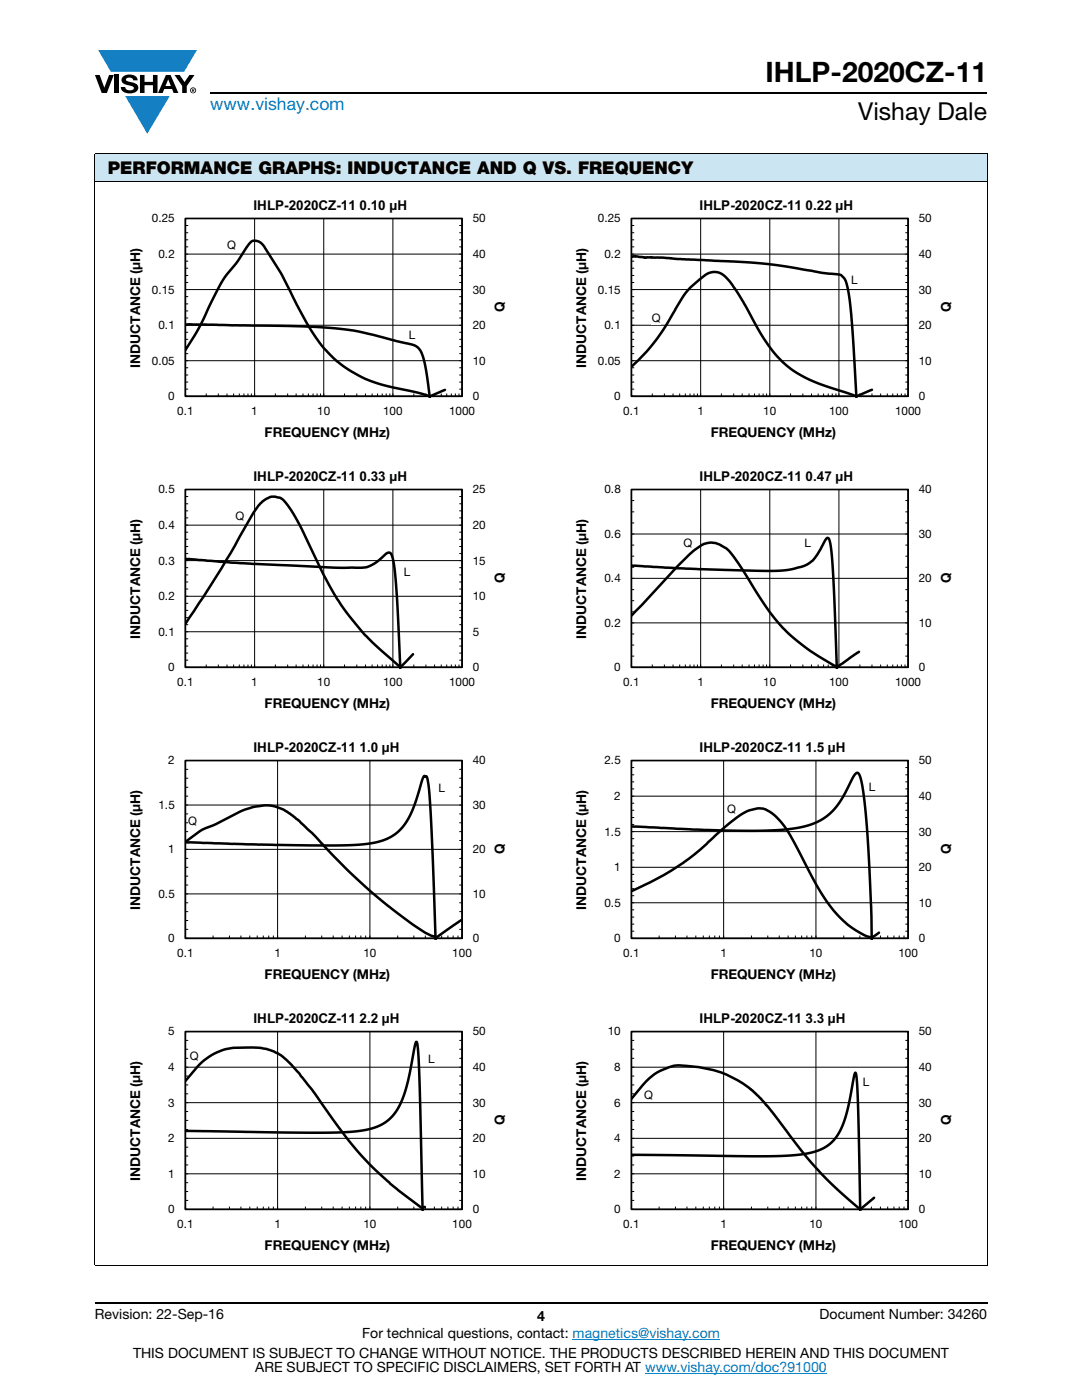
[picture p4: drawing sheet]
<svg xmlns="http://www.w3.org/2000/svg" width="216mm" height="279mm" viewBox="0 0 216 279" stroke-linecap="round" stroke-linejoin="round" font-family="sans-serif">
<g fill="#147fc3">
<path d="M19.6 10h19.7l-2.6 4.3h-1.1h-13.5z"/>
<path d="M25 19.2h8.9l-4.5 7.5z"/>
</g>
<g fill="#000">
<path d="M18.9 15h1l.9 2.5 1-2.5h.9l-1.4 3.6h-1zM22.9 15h.9v3.6h-.9zM24.6 15.3a2.1 2.1 0 0 1 2.8 .3l.1 .4h-.9a.79 .79 0 0 0-.7-.5 .79 .79 0 0 0-.8 .4l.3 .3 1 .2a1.08 1.08 0 0 1 1.2 1 1.08 1.08 0 0 1-1.1 1.2 1.73 1.73 0 0 1-2.4-1.2h.9a.96 .96 0 0 0 .8 .6 .96 .96 0 0 0 .9-.4 1.31 1.31 0 0 0-1.2-.6 1.03 1.03 0 0 1-1.1-.6 1.03 1.03 0 0 1 .2-1.1zM27.9 15h.9v1.3h1.7v-1.3h.9v3.6h-.9v-1.6h-1.7v1.6h-.9zM34.8 15h1.1l.9 1.4 1-1.4h1l-1.5 2.2v1.4h-.9v-1.4z"/>
<path d="M33.6 15.9l.5 1.3h-1.1zM33.1 15l-1.6 3.6h1l.3-.8h1.5l.3 .8h1l-1.6-3.6z"/>
<path d="M38.4 17.8h.2v.2h-.2zM38.3 17.7v.7h.1v-.3l.4 .3-.2-.3 .2-.2-.1-.2z"/>
<path d="M38.1 18a.46 .46 0 0 1 .9 0 .46 .46 0 0 1-.9 0zM37.9 18a.6 .6 0 0 0 1.2 0 .6 .6 0 0 0-1.2 0z"/>
</g>
<path d="M42 18.6h155M18.9 260h178.1" fill="none" stroke="#000" stroke-width=".36"/>
<path d="M114.3 267.3h29.3M128.7 274h36.3" fill="none" stroke="#007ec4" stroke-width=".2"/>
<path d="M18.9 30.7h178.1v5.5h-178.1z" fill="#cce5f3"/>
<path d="M18.9 30.7h178.1M18.9 36.2h178.1M18.9 30.8v221.7M197 30.8v221.7M18.9 252.6h178.1" fill="none" stroke="#000" stroke-width=".2"/>
<path d="M25.7 39.6h75.6v48.1h-75.6z" fill="#fff"/>
<g fill="none" stroke="#000" stroke-width=".2">
<path d="M37 43.6h55.2v35.5h-55.2zM37 59.2h.6M37 56.4h.6M37 55h.6M37 53.5h.6M37 52.1h.6M37 49.3h.6M37 47.9h.6M37 46.4h.6M37 45h.6M50.8 43.6v35.5M64.6 43.6v35.5"/>
<path d="M78.4 43.6v35.5M91.6 59.2h.6M91.6 56.4h.6M91.6 55h.6M91.6 53.5h.6M91.6 52.1h.6M91.6 49.3h.6M91.6 47.9h.6M91.6 46.4h.6M91.6 45h.6M92.2 57.8h-55.2M92.2 50.7h-55.2"/>
<path d="M37 72h55.2M37 77.7h.6M37 76.3h.6M37 74.8h.6M37 73.4h.6M37 70.6h.6M37 69.2h.6M37 67.7h.6M37 66.3h.6M37 63.5h.6M37 62.1h.6M37 60.6h.6"/>
<path d="M41.2 78.5v.6M43.6 78.5v.6M45.3 78.5v.6M46.6 78.5v.6M47.7 78.5v.6M48.7 78.5v.6M49.5 78.5v.6M50.2 78.5v.6M54.9 78.5v.6M57.4 78.5v.6M59.1 78.5v.6M60.5 78.5v.6"/>
<path d="M61.5 78.5v.6M62.5 78.5v.6M63.3 78.5v.6M64 78.5v.6M68.7 78.5v.6M71.2 78.5v.6M72.9 78.5v.6M74.3 78.5v.6M75.3 78.5v.6M76.3 78.5v.6M77.1 78.5v.6M77.8 78.5v.6"/>
<path d="M82.6 78.5v.6M85 78.5v.6M86.7 78.5v.6M88 78.5v.6M89.1 78.5v.6M90.1 78.5v.6M90.9 78.5v.6M91.6 78.5v.6M91.6 77.7h.6M91.6 76.3h.6M91.6 74.8h.6M91.6 73.4h.6"/>
<path d="M91.6 70.6h.6M91.6 69.2h.6M91.6 67.7h.6M91.6 66.3h.6M91.6 63.5h.6M91.6 62.1h.6M91.6 60.6h.6M92.2 64.9h-55.2"/>
</g>
<path d="M37 43.6h55.2v35.5h-55.2z" fill="none" stroke="#000" stroke-width=".34"/>
<path d="M37 64.7l20.9 .4 8.7 .4 5 .7 10.2 2.5a3 3 0 0 1 2.6 2.6l.6 2.7 .8 5.4M37 69.9l2.7-4.4 2.5-5.3 2.5-4.6 2.6-3.3 2.5-3.8 .6-.4h.8l.7 .3 .7 .7 3.3 5.2 3.4 6.6 3.1 5.6 2.2 2.9 2 2.1 3.2 2.4 3.7 2 3.4 1.1 7.6 1.7a2 2 0 0 0 2.5-.1l1.8-.8" fill="none" stroke="#000" stroke-width=".5"/>
<g fill="#fff">
<path d="M81.5 65.4h1.4v2.8h-1.4z"/>
<path d="M45.4 47.5h1.8v2.7h-1.8z"/>
<path d="M114.7 39.6h75.6v48.1h-75.6z"/>
</g>
<g fill="none" stroke="#000" stroke-width=".2">
<path d="M126 43.6h55.2v35.5h-55.2zM126 59.2h.6M126 56.4h.6M126 55h.6M126 53.5h.6M126 52.1h.6M126 49.3h.6M126 47.9h.6M126 46.4h.6M126 45h.6M139.8 43.6v35.5M153.6 43.6v35.5"/>
<path d="M167.4 43.6v35.5M180.7 59.2h.5M180.7 56.4h.5M180.7 55h.5M180.7 53.5h.5M180.7 52.1h.5M180.7 49.3h.5M180.7 47.9h.5M180.7 46.4h.5M180.7 45h.5M181.2 57.8h-55.2M181.2 50.7h-55.2"/>
<path d="M126 72h55.2M126 77.7h.6M126 76.3h.6M126 74.8h.6M126 73.4h.6M126 70.6h.6M126 69.2h.6M126 67.7h.6M126 66.3h.6M126 63.5h.6M126 62.1h.6M126 60.6h.6"/>
<path d="M130.2 78.5v.6M132.6 78.5v.6M134.3 78.5v.6M135.6 78.5v.6M136.8 78.5v.6M137.7 78.5v.6M138.5 78.5v.6M139.2 78.5v.6M143.9 78.5v.6M146.4 78.5v.6M148.1 78.5v.6M149.5 78.5v.6"/>
<path d="M150.5 78.5v.6M151.5 78.5v.6M152.3 78.5v.6M153 78.5v.6M157.7 78.5v.6M160.2 78.5v.6M161.9 78.5v.6M163.3 78.5v.6M164.3 78.5v.6M165.3 78.5v.6M166.1 78.5v.6M166.8 78.5v.6"/>
<path d="M171.6 78.5v.6M174 78.5v.6M175.7 78.5v.6M177 78.5v.6M178.1 78.5v.6M179.1 78.5v.6M179.9 78.5v.6M180.6 78.5v.6M180.7 77.7h.5M180.7 76.3h.5M180.7 74.8h.5M180.7 73.4h.5"/>
<path d="M180.7 70.6h.5M180.7 69.2h.5M180.7 67.7h.5M180.7 66.3h.5M180.7 63.5h.5M180.7 62.1h.5M180.7 60.6h.5M181.2 64.9h-55.2"/>
</g>
<path d="M126 43.6h55.2v35.5h-55.2z" fill="none" stroke="#000" stroke-width=".34"/>
<path d="M126 51.2l.6-.1 1.9 .3h3.8l2.9 .3 16.5 .8 4.9 .6 7.5 1.4 2.7 .2a2.31 2.31 0 0 1 2.2 2.3l.5 2.6 .4 3.8 1 16M126 73.2l3-3.1 2.2-2.6 1.7-2.6 3.3-5.6 1.1-1.4 3.5-3.1 1-.4 1.2-.1 1.3 .6 1.6 1.6 2.4 3.7 4.1 7.4 1.9 2.6 2 2.2 2.1 1.6 3.2 1.8 3 1.2 5.3 1.7a2.68 2.68 0 0 0 2.7-.4l1.4-.5" fill="none" stroke="#000" stroke-width=".5"/>
<g fill="#fff">
<path d="M169.8 54.5h1.3v2.8h-1.3z"/>
<path d="M130.1 62.1h1.8v2.7h-1.8z"/>
<path d="M25.7 93.7h75.6v48.1h-75.6z"/>
</g>
<g fill="none" stroke="#000" stroke-width=".2">
<path d="M37 97.7h55.2v35.5h-55.2zM37 99.1h.6M50.8 97.7v35.5M64.6 97.7v35.5M78.4 97.7v35.5M91.6 99.1h.6M37 117.6h.6M37 116.1h.6M37 114.7h.6M37 113.3h.6M37 110.5h.6M37 109.1h.6"/>
<path d="M37 107.6h.6M37 106.2h.6M37 103.4h.6M37 101.9h.6M37 100.5h.6M91.6 117.6h.6M91.6 116.1h.6M91.6 114.7h.6M91.6 113.3h.6M91.6 110.5h.6M91.6 109.1h.6M91.6 107.6h.6"/>
<path d="M91.6 106.2h.6M91.6 103.4h.6M91.6 101.9h.6M91.6 100.5h.6M92.2 119h-55.2M92.2 111.9h-55.2M92.2 104.8h-55.2M37 126.1h55.2M37 131.7h.6M37 130.3h.6M37 128.9h.6M37 127.5h.6"/>
<path d="M37 124.7h.6M37 123.3h.6M37 121.8h.6M37 120.4h.6M41.2 132.6v.6M43.6 132.6v.6M45.3 132.6v.6M46.6 132.6v.6M47.7 132.6v.6M48.7 132.6v.6M49.5 132.6v.6M50.2 132.6v.6"/>
<path d="M54.9 132.6v.6M57.4 132.6v.6M59.1 132.6v.6M60.5 132.6v.6M61.5 132.6v.6M62.5 132.6v.6M63.3 132.6v.6M64 132.6v.6M68.7 132.6v.6M71.2 132.6v.6M72.9 132.6v.6M74.3 132.6v.6"/>
<path d="M75.3 132.6v.6M76.3 132.6v.6M77.1 132.6v.6M77.8 132.6v.6M82.6 132.6v.6M85 132.6v.6M86.7 132.6v.6M88 132.6v.6M89.1 132.6v.6M90.1 132.6v.6M90.9 132.6v.6M91.6 132.6v.6"/>
<path d="M91.6 131.7h.6M91.6 130.3h.6M91.6 128.9h.6M91.6 127.5h.6M91.6 124.7h.6M91.6 123.3h.6M91.6 121.8h.6M91.6 120.4h.6"/>
</g>
<path d="M37 97.7h55.2v35.5h-55.2z" fill="none" stroke="#000" stroke-width=".34"/>
<path d="M37 111.5l13.7 1.1 15.9 .7h5.5l1-.1 1-.4 1.2-.7 1.3-1.2a1.02 1.02 0 0 1 1.4-.4 25.6 25.6 0 0 1 1.2 8l.7 14.9M37 124.5l7.3-11.2 6.2-10.8 1.1-1.6 .7-.8 1.1-.7 .7-.3h.9l1 .3 .4 .2 1 1.3 1.1 1.6 1.7 3 4.5 9.4 2.5 4.5 1.6 2.4 4.1 5 6.7 6.1a.93 .93 0 0 0 1.1-.6l1.7-1.7" fill="none" stroke="#000" stroke-width=".5"/>
<g fill="#fff">
<path d="M80.6 112.7h1.3v2.8h-1.3z"/>
<path d="M47 101.5h1.8v2.8h-1.8z"/>
<path d="M114.7 93.7h75.6v48.1h-75.6z"/>
</g>
<g fill="none" stroke="#000" stroke-width=".2">
<path d="M126 97.7h55.2v35.5h-55.2zM126 99.9h.6M139.8 97.7v35.5M153.6 97.7v35.5M167.4 97.7v35.5M180.7 99.9h.5M126 119.9h.6M126 117.7h.6M126 113.2h.6M126 111h.6M126 108.8h.6M126 104.4h.6"/>
<path d="M126 102.2h.6M180.7 119.9h.5M180.7 117.7h.5M180.7 113.2h.5M180.7 111h.5M180.7 108.8h.5M180.7 104.4h.5M180.7 102.2h.5M181.2 115.4h-55.2M181.2 106.6h-55.2M126 130.9h.6M126 128.7h.6"/>
<path d="M126 126.5h.6M126 122.1h.6M130.2 132.6v.6M132.6 132.6v.6M134.3 132.6v.6M135.6 132.6v.6M136.8 132.6v.6M137.7 132.6v.6M138.5 132.6v.6M139.2 132.6v.6M143.9 132.6v.6M146.4 132.6v.6"/>
<path d="M148.1 132.6v.6M149.5 132.6v.6M150.5 132.6v.6M151.5 132.6v.6M152.3 132.6v.6M153 132.6v.6M157.7 132.6v.6M160.2 132.6v.6M161.9 132.6v.6M163.3 132.6v.6M164.3 132.6v.6M165.3 132.6v.6"/>
<path d="M166.1 132.6v.6M166.8 132.6v.6M171.6 132.6v.6M174 132.6v.6M175.7 132.6v.6M177 132.6v.6M178.1 132.6v.6M179.1 132.6v.6M179.9 132.6v.6M180.6 132.6v.6M180.7 130.9h.5M180.7 128.7h.5"/>
<path d="M180.7 126.5h.5M180.7 122.1h.5M181.2 124.3h-55.2"/>
</g>
<path d="M126 97.7h55.2v35.5h-55.2z" fill="none" stroke="#000" stroke-width=".34"/>
<path d="M126 112.9l9.6 .5 9.1 .3 8.7 .2 3.7-.1 3.2-.8 1.8-1.1 1-1.2 1.6-3a.4 .4 0 0 1 .5-.4 .4 .4 0 0 1 .3 .5l.4 2.6 .4 4.4 .7 18.6M126 122.9l9.2-9.9 3.1-3 2.2-1.5 1.2-.2 1.1 .1 2.1 1.1 .9 .9 2.2 3 4.9 7.8 3.4 4.2 1.8 1.7 3 2.4 4.9 3.1a1.22 1.22 0 0 0 2-.1l3.4-2.4" fill="none" stroke="#000" stroke-width=".5"/>
<g fill="#fff">
<path d="M160.5 106.8h1.3v2.8h-1.3z"/>
<path d="M136.4 106.8h1.8v2.8h-1.8z"/>
<path d="M25.7 147.8h75.6v48.1h-75.6z"/>
</g>
<g fill="none" stroke="#000" stroke-width=".2">
<path d="M37 151.8h55.2v35.5h-55.2zM37 158.9h.6M37 157.1h.6M37 155.3h.6M37 153.5h.6M55.4 151.8v35.5M73.8 151.8v35.5M91.6 158.9h.6M91.6 157.1h.6M91.6 155.3h.6M91.6 153.5h.6M37 176.6h.6"/>
<path d="M37 174.9h.6M37 173.1h.6M37 171.3h.6M37 167.7h.6M37 166h.6M37 164.2h.6M37 162.4h.6M91.6 176.6h.6M91.6 174.9h.6M91.6 173.1h.6M91.6 171.3h.6M91.6 167.7h.6"/>
<path d="M91.6 166h.6M91.6 164.2h.6M91.6 162.4h.6M92.2 178.4h-55.2M92.2 169.5h-55.2M92.2 160.7h-55.2M37 185.5h.6M37 183.7h.6M37 181.9h.6M37 180.2h.6M42.5 186.7v.6M45.8 186.7v.6"/>
<path d="M48.1 186.7v.6M49.8 186.7v.6M51.3 186.7v.6M52.5 186.7v.6M53.6 186.7v.6M54.5 186.7v.6M60.9 186.7v.6M64.2 186.7v.6M66.5 186.7v.6M68.3 186.7v.6M69.7 186.7v.6M71 186.7v.6"/>
<path d="M72 186.7v.6M73 186.7v.6M79.4 186.7v.6M82.6 186.7v.6M84.9 186.7v.6M86.7 186.7v.6M88.1 186.7v.6M89.4 186.7v.6M90.4 186.7v.6M91.4 186.7v.6M91.6 185.5h.6M91.6 183.7h.6"/>
<path d="M91.6 181.9h.6M91.6 180.2h.6"/>
</g>
<path d="M37 151.8h55.2v35.5h-55.2z" fill="none" stroke="#000" stroke-width=".34"/>
<path d="M37 168.1l14.8 .5 13.9 .1 5.8-.1 3.7-.5 1.7-.5 1.3-.7 1.2-.9 1.1-1.2 .9-1.3 .9-1.7 1.5-4.8a3.7 3.7 0 0 1 1-2.1l.1 .1 .2-.1a20.9 20.9 0 0 1 .8 6.4l1 26.2M37 168l3.2-2.3 2.9-1.2 5.8-2.9 1.9-.6 2.1-.3 1.6 .2 1.8 .6 1.6 .9 1.8 1.5 2.7 2.4 7 7.4 5.6 5.1 7.2 5.6 2.7 1.8 1.3 .6a1.24 1.24 0 0 0 1.8-.4l4-2.8" fill="none" stroke="#000" stroke-width=".5"/>
<g fill="#fff">
<path d="M87.5 155.9h1.3v2.7h-1.3z"/>
<path d="M37.6 162.5h1.8v2.7h-1.8z"/>
<path d="M114.7 147.8h75.6v48.1h-75.6z"/>
</g>
<g fill="none" stroke="#000" stroke-width=".2">
<path d="M126 151.8h55.2v35.5h-55.2zM126 157.4h.6M126 156h.6M126 154.6h.6M126 153.2h.6M144.4 151.8v35.5M162.8 151.8v35.5M180.7 157.4h.5M180.7 156h.5M180.7 154.6h.5M180.7 153.2h.5M181.2 158.9h-55.2"/>
<path d="M126 178.8h.6M126 177.4h.6M126 175.9h.6M126 174.5h.6M126 171.6h.6M126 170.2h.6M126 168.8h.6M126 167.4h.6M126 164.6h.6M126 163.2h.6M126 161.7h.6M126 160.3h.6"/>
<path d="M180.7 178.8h.5M180.7 177.4h.5M180.7 175.9h.5M180.7 174.5h.5M180.7 171.6h.5M180.7 170.2h.5M180.7 168.8h.5M180.7 167.4h.5M180.7 164.6h.5M180.7 163.2h.5M180.7 161.7h.5M180.7 160.3h.5"/>
<path d="M181.2 173.1h-55.2M181.2 166h-55.2M126 180.2h55.2M126 185.8h.6M126 184.4h.6M126 183h.6M126 181.6h.6M131.5 186.7v.6M134.8 186.7v.6M137.1 186.7v.6M138.8 186.7v.6M140.3 186.7v.6"/>
<path d="M141.5 186.7v.6M142.6 186.7v.6M143.5 186.7v.6M149.9 186.7v.6M153.2 186.7v.6M155.5 186.7v.6M157.3 186.7v.6M158.7 186.7v.6M160 186.7v.6M161 186.7v.6M162 186.7v.6M168.4 186.7v.6"/>
<path d="M171.6 186.7v.6M173.9 186.7v.6M175.7 186.7v.6M177.1 186.7v.6M178.4 186.7v.6M179.4 186.7v.6M180.4 186.7v.6M180.7 185.8h.5M180.7 184.4h.5M180.7 183h.5M180.7 181.6h.5"/>
</g>
<path d="M126 151.8h55.2v35.5h-55.2z" fill="none" stroke="#000" stroke-width=".34"/>
<path d="M126 164.9l14.4 .7 8.8 .2 6.2-.2 4.6-.5 1.8-.5 1.6-.7 1.2-.7 1.3-1.1 1.9-2.4 2.4-4.5a1.01 1.01 0 0 1 1.1-.9l.4 .8 .4 1.9 .8 7.1 .7 11.9 .3 11.5M126 177.9l6.5-3.3 3.9-2.4 3.4-2.7 5-4.6 3.1-2.4 1.7-.8 1.6-.4 1.1 .1 1.2 .6 1.2 .9 2.2 2.5 1.5 2.7 4.7 8.8 1.7 2.7 1.5 2 3 3 2.2 1.5 1.8 .8a1.13 1.13 0 0 0 1.5-.3l.6-.5" fill="none" stroke="#000" stroke-width=".5"/>
<g fill="#fff">
<path d="M173.4 155.6h1.3v2.8h-1.3z"/>
<path d="M145.1 159.9h1.8v2.8h-1.8z"/>
<path d="M25.7 201.9h75.6v48.1h-75.6z"/>
</g>
<g fill="none" stroke="#000" stroke-width=".2">
<path d="M37 205.9h55.2v35.5h-55.2zM37 218.3h.6M37 216.5h.6M37 214.8h.6M37 211.2h.6M37 209.4h.6M37 207.6h.6M55.4 205.9v35.5M73.8 205.9v35.5M91.6 218.3h.6M91.6 216.5h.6M91.6 214.8h.6"/>
<path d="M91.6 211.2h.6M91.6 209.4h.6M91.6 207.6h.6M92.2 213h-55.2M37 234.3h55.2M37 239.6h.6M37 237.8h.6M37 236h.6M37 232.5h.6M37 230.7h.6M37 228.9h.6M37 225.4h.6"/>
<path d="M37 223.6h.6M37 221.8h.6M91.6 239.6h.6M91.6 237.8h.6M91.6 236h.6M91.6 232.5h.6M91.6 230.7h.6M91.6 228.9h.6M91.6 225.4h.6M91.6 223.6h.6M91.6 221.8h.6M92.2 227.2h-55.2"/>
<path d="M92.2 220.1h-55.2M42.5 240.8v.6M45.8 240.8v.6M48.1 240.8v.6M49.8 240.8v.6M51.3 240.8v.6M52.5 240.8v.6M53.6 240.8v.6M54.5 240.8v.6M60.9 240.8v.6M64.2 240.8v.6M66.5 240.8v.6"/>
<path d="M68.3 240.8v.6M69.7 240.8v.6M71 240.8v.6M72 240.8v.6M73 240.8v.6M79.4 240.8v.6M82.6 240.8v.6M84.9 240.8v.6M86.7 240.8v.6M88.1 240.8v.6M89.4 240.8v.6M90.4 240.8v.6"/>
<path d="M91.4 240.8v.6"/>
</g>
<path d="M37 205.9h55.2v35.5h-55.2z" fill="none" stroke="#000" stroke-width=".34"/>
<path d="M37 215.7l2.4-2.9 1.3-1.2 2.1-1.3 2-.9 1.8-.3h5.3l1.3 .2 2.2 .9 1.8 1.4 2.5 2.7 3 3.8 6.1 8.5 3.6 4.4 5.5 5.2 5.7 4.4a.84 .84 0 0 0 1.2 .3M37 225.7l29.7 .3 5-.3 1.9-.3 1.6-.5 1.5-.8 1.3-1 1-1.3 .9-1.6 .7-1.7 .7-2.3 1.7-8.3a1.43 1.43 0 0 1 .4 1.4l.4 8 .5 24.3" fill="none" stroke="#000" stroke-width=".5"/>
<g fill="#fff">
<path d="M85.5 209.8h1.3v2.8h-1.3z"/>
<path d="M37.9 209.3h1.8v2.7h-1.8z"/>
<path d="M114.7 201.9h75.6v48.1h-75.6z"/>
</g>
<g fill="none" stroke="#000" stroke-width=".2">
<path d="M126 205.9h55.2v35.5h-55.2zM126 218.3h.6M126 216.5h.6M126 214.8h.6M126 211.2h.6M126 209.4h.6M126 207.6h.6M144.4 205.9v35.5M162.8 205.9v35.5M180.7 218.3h.5M180.7 216.5h.5M180.7 214.8h.5"/>
<path d="M180.7 211.2h.5M180.7 209.4h.5M180.7 207.6h.5M181.2 213h-55.2M126 234.3h55.2M126 239.6h.6M126 237.8h.6M126 236h.6M126 232.5h.6M126 230.7h.6M126 228.9h.6M126 225.4h.6"/>
<path d="M126 223.6h.6M126 221.8h.6M180.7 239.6h.5M180.7 237.8h.5M180.7 236h.5M180.7 232.5h.5M180.7 230.7h.5M180.7 228.9h.5M180.7 225.4h.5M180.7 223.6h.5M180.7 221.8h.5M181.2 227.2h-55.2"/>
<path d="M181.2 220.1h-55.2M131.5 240.8v.6M134.8 240.8v.6M137.1 240.8v.6M138.8 240.8v.6M140.3 240.8v.6M141.5 240.8v.6M142.6 240.8v.6M143.5 240.8v.6M149.9 240.8v.6M153.2 240.8v.6M155.5 240.8v.6"/>
<path d="M157.3 240.8v.6M158.7 240.8v.6M160 240.8v.6M161 240.8v.6M162 240.8v.6M168.4 240.8v.6M171.6 240.8v.6M173.9 240.8v.6M175.7 240.8v.6M177.1 240.8v.6M178.4 240.8v.6M179.4 240.8v.6"/>
<path d="M180.4 240.8v.6"/>
</g>
<path d="M126 205.9h55.2v35.5h-55.2z" fill="none" stroke="#000" stroke-width=".34"/>
<path d="M126 219.3l2.9-3.4 1.6-1.4 1.3-.8 2.6-1 1.3-.1 3.7 .4 3 .6 2.6 .9 3.2 1.7 1.9 1.4 1.8 1.7 2.4 2.8 5.3 7.1 2.6 3.2 3.9 4 5.2 4.6a.5 .5 0 0 0 .5 .3 .5 .5 0 0 0 .4-.4l2.2-1.9M126 230.5l28.5 .2 5.2-.3 3.4-.7 1.5-.7 1.2-.9 1-1.1 .9-1.5 1.3-3.4 1.4-7 .3-1 .2 1.1 .3 4.3 .4 22.1" fill="none" stroke="#000" stroke-width=".5"/>
<g fill="#fff">
<path d="M172.2 214.6h1.3v2.7h-1.3z"/>
<path d="M128.6 217h1.8v2.8h-1.8z"/>
</g>
<text font-size="5.6" x="152.8" y="16.4">IHLP-2020CZ-11</text>
<text font-size="4.9" x="171.3" y="24">Vishay Dale</text>
<text font-size="3.5" fill="#007ec4" x="42" y="21.9">www.vishay.com</text>
<text font-size="3.5" x="21.5" y="34.8">PERFORMANCE GRAPHS: INDUCTANCE AND Q VS. FREQUENCY</text>
<g font-size="2.8">
<text x="18.9" y="263.3">Revision: 22-Sep-16</text>
<text x="107.2" y="263.6">4</text>
<text x="163.6" y="263.3">Document Number: 34260</text>
<text x="72.3" y="267.1">For technical questions, contact: magnetics@vishay.com</text>
<text x="26.5" y="271">THIS DOCUMENT IS SUBJECT TO CHANGE WITHOUT NOTICE. THE PRODUCTS DESCRIBED HEREIN AND THIS DOCUMENT</text>
<text x="50.9" y="273.8">ARE SUBJECT TO SPECIFIC DISCLAIMERS, SET FORTH AT www.vishay.com/doc?91000</text>
</g>
<g font-size="2.7">
<text x="50.6" y="41.9">IHLP-2020CZ-11 0.10 µH</text>
<text x="139.6" y="41.9">IHLP-2020CZ-11 0.22 µH</text>
<text x="100.7" y="62.2" transform="rotate(-90 100.7 62.2)">Q</text>
<text x="189.7" y="62.2" transform="rotate(-90 189.7 62.2)">Q</text>
<text x="28" y="73.4" transform="rotate(-90 28 73.4)">INDUCTANCE (μH)</text>
<text x="117" y="73.4" transform="rotate(-90 117 73.4)">INDUCTANCE (μH)</text>
<text x="52.8" y="87.2">FREQUENCY (MHz)</text>
<text x="141.8" y="87.2">FREQUENCY (MHz)</text>
<text x="50.6" y="96">IHLP-2020CZ-11 0.33 µH</text>
<text x="139.6" y="96">IHLP-2020CZ-11 0.47 µH</text>
<text x="100.7" y="116.3" transform="rotate(-90 100.7 116.3)">Q</text>
<text x="189.7" y="116.3" transform="rotate(-90 189.7 116.3)">Q</text>
<text x="28" y="127.5" transform="rotate(-90 28 127.5)">INDUCTANCE (μH)</text>
<text x="117" y="127.5" transform="rotate(-90 117 127.5)">INDUCTANCE (μH)</text>
<text x="52.8" y="141.2">FREQUENCY (MHz)</text>
<text x="141.8" y="141.2">FREQUENCY (MHz)</text>
<text x="50.6" y="150.1">IHLP-2020CZ-11 1.0 µH</text>
<text x="139.6" y="150.1">IHLP-2020CZ-11 1.5 µH</text>
<text x="100.7" y="170.4" transform="rotate(-90 100.7 170.4)">Q</text>
<text x="189.7" y="170.4" transform="rotate(-90 189.7 170.4)">Q</text>
<text x="28" y="181.6" transform="rotate(-90 28 181.6)">INDUCTANCE (μH)</text>
<text x="117" y="181.6" transform="rotate(-90 117 181.6)">INDUCTANCE (μH)</text>
<text x="52.8" y="195.3">FREQUENCY (MHz)</text>
<text x="141.8" y="195.3">FREQUENCY (MHz)</text>
<text x="50.6" y="204.2">IHLP-2020CZ-11 2.2 µH</text>
<text x="139.6" y="204.2">IHLP-2020CZ-11 3.3 µH</text>
<text x="100.7" y="224.5" transform="rotate(-90 100.7 224.5)">Q</text>
<text x="189.7" y="224.5" transform="rotate(-90 189.7 224.5)">Q</text>
<text x="28" y="235.7" transform="rotate(-90 28 235.7)">INDUCTANCE (μH)</text>
<text x="117" y="235.7" transform="rotate(-90 117 235.7)">INDUCTANCE (μH)</text>
<text x="52.8" y="249.4">FREQUENCY (MHz)</text>
<text x="141.8" y="249.4">FREQUENCY (MHz)</text>
</g>
<g font-size="2.3">
<text x="30.3" y="44.4">0.25</text>
<text x="94.3" y="44.4">50</text>
<text x="119.3" y="44.4">0.25</text>
<text x="183.3" y="44.4">50</text>
<text x="31.6" y="51.5">0.2</text>
<text x="45.4" y="49.7">Q</text>
<text x="94.3" y="51.5">40</text>
<text x="120.6" y="51.5">0.2</text>
<text x="183.3" y="51.5">40</text>
<text x="30.3" y="58.6">0.15</text>
<text x="94.3" y="58.6">30</text>
<text x="119.3" y="58.6">0.15</text>
<text x="169.8" y="56.8">L</text>
<text x="183.3" y="58.6">30</text>
<text x="31.6" y="65.7">0.1</text>
<text x="94.3" y="65.7">20</text>
<text x="120.6" y="65.7">0.1</text>
<text x="130.1" y="64.3">Q</text>
<text x="183.3" y="65.7">20</text>
<text x="81.5" y="67.7">L</text>
<text x="30.3" y="72.8">0.05</text>
<text x="94.3" y="72.8">10</text>
<text x="119.3" y="72.8">0.05</text>
<text x="183.3" y="72.8">10</text>
<text x="33.6" y="79.9">0</text>
<text x="35.4" y="82.8">0.1</text>
<text x="50.1" y="82.8">1</text>
<text x="63.3" y="82.8">10</text>
<text x="76.4" y="82.8">100</text>
<text x="89.6" y="82.8">1000</text>
<text x="94.3" y="79.9">0</text>
<text x="122.6" y="79.9">0</text>
<text x="124.4" y="82.8">0.1</text>
<text x="139.1" y="82.8">1</text>
<text x="152.3" y="82.8">10</text>
<text x="165.5" y="82.8">100</text>
<text x="178.6" y="82.8">1000</text>
<text x="183.3" y="79.9">0</text>
<text x="31.6" y="98.5">0.5</text>
<text x="94.3" y="98.5">25</text>
<text x="120.6" y="98.5">0.8</text>
<text x="183.3" y="98.5">40</text>
<text x="31.6" y="105.6">0.4</text>
<text x="47" y="103.8">Q</text>
<text x="94.3" y="105.6">20</text>
<text x="120.6" y="107.4">0.6</text>
<text x="183.3" y="107.4">30</text>
<text x="31.6" y="112.7">0.3</text>
<text x="94.3" y="112.7">15</text>
<text x="136.4" y="109.1">Q</text>
<text x="160.5" y="109.1">L</text>
<text x="31.6" y="119.8">0.2</text>
<text x="80.6" y="115">L</text>
<text x="94.3" y="119.8">10</text>
<text x="120.6" y="116.2">0.4</text>
<text x="183.3" y="116.2">20</text>
<text x="120.6" y="125.1">0.2</text>
<text x="183.3" y="125.1">10</text>
<text x="31.6" y="126.9">0.1</text>
<text x="94.3" y="126.9">5</text>
<text x="33.6" y="134">0</text>
<text x="35.4" y="136.9">0.1</text>
<text x="50.1" y="136.9">1</text>
<text x="63.3" y="136.9">10</text>
<text x="76.4" y="136.9">100</text>
<text x="89.6" y="136.9">1000</text>
<text x="94.3" y="134">0</text>
<text x="122.6" y="134">0</text>
<text x="124.4" y="136.9">0.1</text>
<text x="139.1" y="136.9">1</text>
<text x="152.3" y="136.9">10</text>
<text x="165.5" y="136.9">100</text>
<text x="178.6" y="136.9">1000</text>
<text x="183.3" y="134">0</text>
<text x="33.6" y="152.6">2</text>
<text x="94.3" y="152.6">40</text>
<text x="120.6" y="152.6">2.5</text>
<text x="183.3" y="152.6">50</text>
<text x="31.6" y="161.4">1.5</text>
<text x="87.5" y="158.1">L</text>
<text x="94.3" y="161.4">30</text>
<text x="122.6" y="159.7">2</text>
<text x="173.4" y="157.9">L</text>
<text x="183.3" y="159.7">40</text>
<text x="37.6" y="164.7">Q</text>
<text x="120.6" y="166.8">1.5</text>
<text x="145.1" y="162.2">Q</text>
<text x="183.3" y="166.8">30</text>
<text x="33.6" y="170.3">1</text>
<text x="94.3" y="170.3">20</text>
<text x="122.6" y="173.9">1</text>
<text x="183.3" y="173.9">20</text>
<text x="31.6" y="179.2">0.5</text>
<text x="94.3" y="179.2">10</text>
<text x="120.6" y="181">0.5</text>
<text x="183.3" y="181">10</text>
<text x="33.6" y="188.1">0</text>
<text x="35.4" y="191">0.1</text>
<text x="54.7" y="191">1</text>
<text x="72.5" y="191">10</text>
<text x="90.3" y="191">100</text>
<text x="94.3" y="188.1">0</text>
<text x="122.6" y="188.1">0</text>
<text x="124.4" y="191">0.1</text>
<text x="143.8" y="191">1</text>
<text x="161.5" y="191">10</text>
<text x="179.3" y="191">100</text>
<text x="183.3" y="188.1">0</text>
<text x="33.6" y="206.7">5</text>
<text x="94.3" y="206.7">50</text>
<text x="121.3" y="206.7">10</text>
<text x="183.3" y="206.7">50</text>
<text x="33.6" y="213.7">4</text>
<text x="37.9" y="211.5">Q</text>
<text x="85.5" y="212.1">L</text>
<text x="94.3" y="213.8">40</text>
<text x="122.6" y="213.7">8</text>
<text x="183.3" y="213.8">40</text>
<text x="33.6" y="220.8">3</text>
<text x="94.3" y="220.9">30</text>
<text x="122.6" y="220.8">6</text>
<text x="128.6" y="219.3">Q</text>
<text x="172.2" y="216.8">L</text>
<text x="183.3" y="220.9">30</text>
<text x="33.6" y="227.9">2</text>
<text x="94.3" y="227.9">20</text>
<text x="122.6" y="227.9">4</text>
<text x="183.3" y="227.9">20</text>
<text x="33.6" y="235">1</text>
<text x="94.3" y="235">10</text>
<text x="122.6" y="235">2</text>
<text x="183.3" y="235">10</text>
<text x="33.6" y="242.1">0</text>
<text x="35.4" y="245.1">0.1</text>
<text x="54.7" y="245.1">1</text>
<text x="72.5" y="245.1">10</text>
<text x="90.3" y="245.1">100</text>
<text x="94.3" y="242.1">0</text>
<text x="122.6" y="242.1">0</text>
<text x="124.4" y="245.1">0.1</text>
<text x="143.8" y="245.1">1</text>
<text x="161.5" y="245.1">10</text>
<text x="179.3" y="245.1">100</text>
<text x="183.3" y="242.1">0</text>
</g>
</svg>
